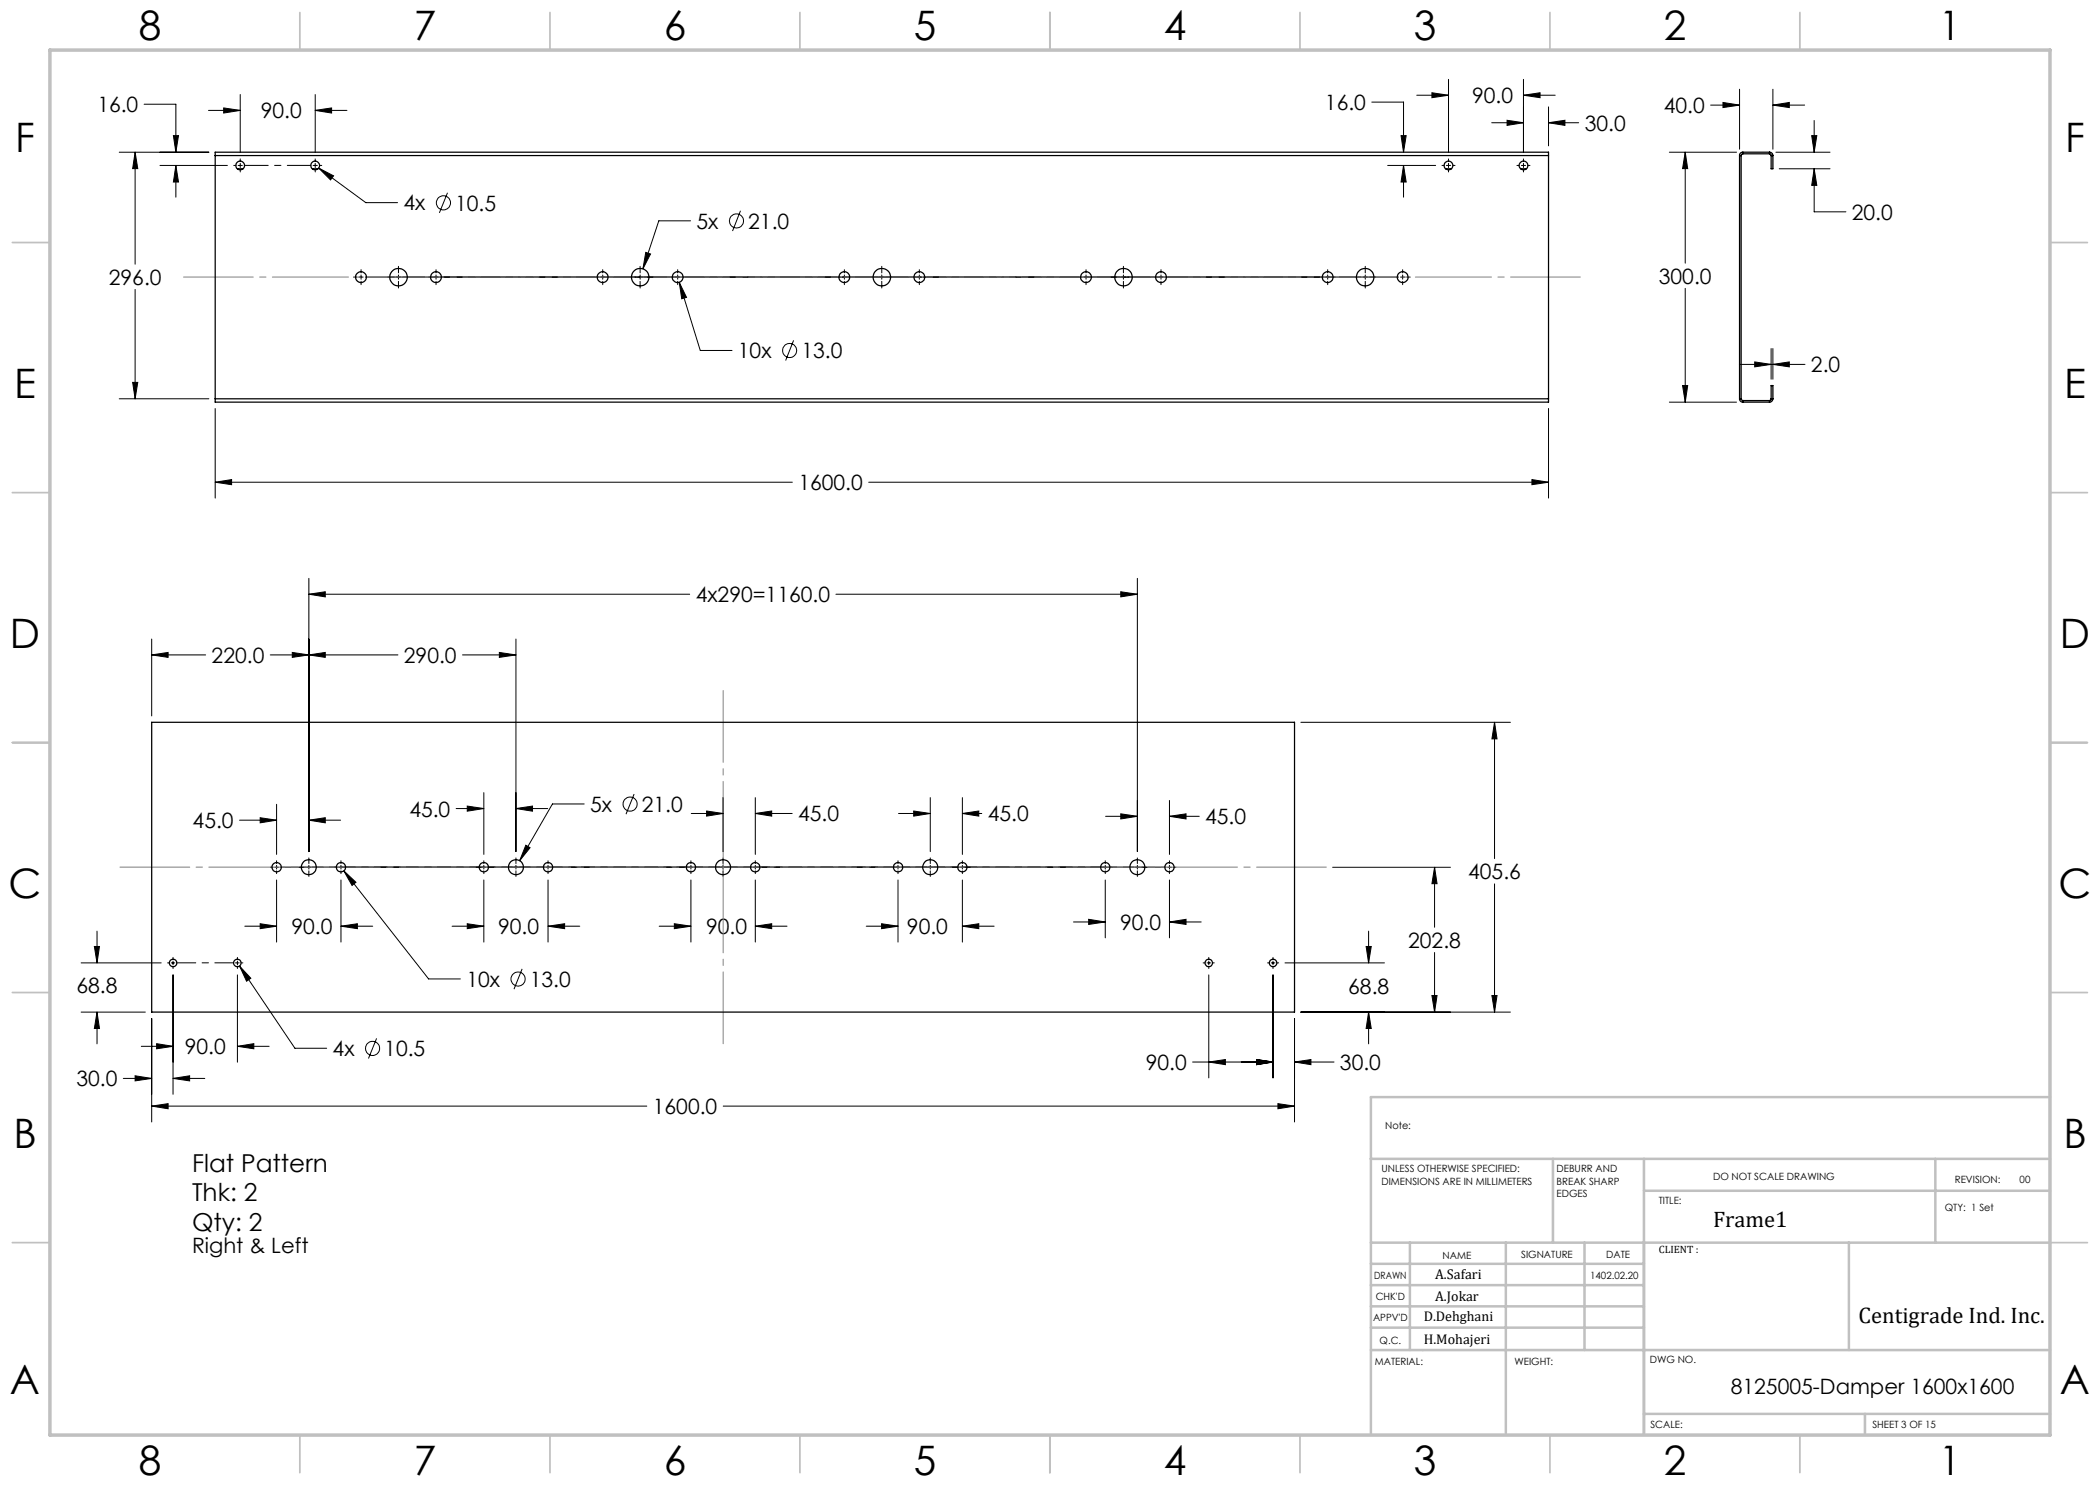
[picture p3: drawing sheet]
<svg xmlns="http://www.w3.org/2000/svg" width="420mm" height="297mm" viewBox="0 0 420 297" stroke-linecap="round" stroke-linejoin="round" font-family="sans-serif">
<g fill="none" stroke="#000" stroke-width=".2">
<path d="M48 18.9v11.6M63 18.9v11.6M283.4 19h6.3M286.4 18.6l3.3 .4-3.3 .5zM289.7 15.9v14.6M304.7 19l3.3-.4v.9zM304.7 15.9v14.6M304.7 19h6.3M347.9 17.8v12M354.6 17.8v12M23.8 30.4h18M27 30.4l.6 3.3h-1.1z"/>
<path d="M27 30.4v22.4M28.8 20.8h6.4v9.6M32 33.1h13.5M34.7 27.1h1l-.5 3.3zM35.2 33.1l.5 3.3h-1zM35.2 33.1v6.3M41.7 22.1h6.3M44.7 21.6l3.3 .5-3.3 .5zM46.7 33.1h.5M47.6 33.1h.9M48 31.8v.4M48 32.7v.8"/>
<path d="M48 33.9v.5M62.6 33.1h.9M63 31.8v.4M63 32.7v.8M63 33.9v.5M63 22.1l3.3-.5v1zM63 22.1h6.4M63.7 33.6l3 1.6-.6 .8zM63.7 33.6l9.5 6.9h6.3M63.9 33.1h.4M89.5 38.6l-1.6 4M274.4 20.4h6.3v10"/>
<path d="M277.5 33.1h9.6M280.2 27.1h1l-.5 3.3zM280.7 33.1l.5 3.3h-1zM280.7 33.1v6.3M288.4 33.1h.5M289.3 33.1h.8M289.7 31.8v.4M289.7 32.7v.8M289.7 33.9v.5M290.5 33.1h.5M298.3 24.5h6.4M301.4 24.1l3.3 .4-3.3 .6z"/>
<path d="M303.4 33.1h.4M304.3 33.1h.8M304.7 31.8v.4M304.7 32.7v.8M304.7 33.9v.5M305.5 33.1h.5M309.7 24.5l3.3-.4v1zM309.7 21.4v7.8M309.7 24.5h6M333.9 30.4h13.4M337 30.4l.5 3.3h-1zM337 30.4v22.2"/>
<path d="M342.1 21h5.8M344.6 20.5l3.3 .5-3.3 .5zM354.6 21l3.3-.5v1zM354.6 21h6.3M355.2 30.4h10.8M355.8 33.8h10.2M362.3 27.1h1.1l-.6 3.3zM362.8 33.8l.6 3.3h-1.1zM362.8 33.8v8.6h6.4M362.8 24.1v6.3M27 57.9v21.9M70.7 55.4h.7"/>
<path d="M71.8 55.4h.8M72.2 53.9v.7M72.2 55v.8M72.2 56.3v.6M77.5 55.4h1.3M79.3 55.4h.8M79.7 53.3v1.3M79.7 55v.8M79.7 56.3v1.3M85.7 55.4h.7M86.8 55.4h.8M87.2 53.9v.7"/>
<path d="M87.2 55v.8M87.2 56.3v.6M120.1 55.4h.9M120.5 53.9v.7M120.5 55v.8M120.5 56.3v.6M127.6 55.4h.8M128 53.3v1.3M128 55v.8M128 56.3v1.3M129.2 50.5l.9 .3-1.5 3zM135.1 55.4h.9"/>
<path d="M135.5 53.9v.7M135.5 55v.8M135.5 56.3v.6M135.9 56.5l1.4 3-1 .3zM135.9 56.5l4.2 13.6h6.3M138.1 44.2h-6.3l-3.2 9.6M148.1 42.2l-1.6 4M168.5 55.4h.8M168.9 53.9v.7M168.9 55v.8M168.9 56.3v.6M175.9 55.4h.9"/>
<path d="M176.4 53.3v1.3M176.4 55v.8M176.4 56.3v1.3M183.4 55.4h.9M183.9 53.9v.7M183.9 55v.8M183.9 56.3v.6M216.8 55.4h.8M217.2 53.9v.7M217.2 55v.8M217.2 56.3v.6M224.3 55.4h.8"/>
<path d="M224.7 53.3v1.3M224.7 55v.8M224.7 56.3v1.3M231.8 55.4h.8M232.2 53.9v.7M232.2 55v.8M232.2 56.3v.6M265.1 55.4h.9M265.5 53.9v.7M265.5 55v.8M265.5 56.3v.6M266.4 55.4h.7"/>
<path d="M272.6 55.4h.9M273 53.3v1.3M273 55v.8M273 56.3v1.3M273.9 55.4h1.3M280.1 55.4h.9M280.5 53.9v.7M280.5 55v.8M280.5 56.3v.6M281.4 55.4h.6M337 57.7v22.7M23.8 79.8h18"/>
<path d="M26.5 76.5h1.1l-.6 3.3zM158.7 68.1l-1.6 4M336.5 77.1h1l-.5 3.3zM347.9 72.9h6.3M350.9 72.4l3.3 .5-3.3 .5zM354.2 69.7v6.1M354.6 72.9l3.3-.5v1zM354.6 69.7v6.1M354.6 72.9h6.4M43 96.4l3.3-.5v1zM43 81.7v17.9M43 96.4h115.5"/>
<path d="M173.7 96.4h136M306.4 95.9l3.3 .5-3.3 .5zM309.7 81.7v17.9M333.9 80.4h13.4M61.8 118.8l3.3-.4v1zM61.8 115.7v54.6M61.8 118.8h76.1M167.2 118.8h60.3M224.2 118.4l3.3 .4-3.3 .6zM227.5 115.7v54.6M30.3 131l3.3-.5v1zM30.3 127.8v15.4"/>
<path d="M30.3 131h10.8M54 131h25.6M58.5 130.5l3.3 .5-3.3 .5zM61.8 131l3.3-.5v1zM92.5 131h10.7M99.9 130.5l3.3 .5-3.3 .5zM103.2 127.8v42.5M96.8 158.5v12.4M126.8 158.8l-1.6 4M144.6 159.5v10.8M151.1 159.5v11.4M186.1 159.5v10.8"/>
<path d="M192.5 159.5v11.4M260.2 144.5h41.9M298.9 144.5l.5 3.3h-1zM298.9 144.5v27.2M47.9 164h7.4M52 163.5l3.3 .5-3.3 .6zM54 173.5h.6M55 173.5h.7M55.3 172.2v.5M55.3 173.1v.7M55.3 174.2v.5M55.3 160.9v10"/>
<path d="M55.3 176v12.4M59.9 173.5h1.1M61.4 173.5h.7M61.8 171.6v1.1M61.8 173.1v.7M61.8 174.2v1.1M61.8 164l3.3-.5v1.1zM61.8 164h6.3M66.9 173.5h.6M67.8 173.5h.7M68.2 172.2v.5M68.2 173.1v.7"/>
<path d="M68.2 174.2v.5M68.2 176v12.4M68.8 174.2l2.4 2.3-.8 .6zM68.8 174.2l16.9 21.6h6.4M91.2 161.7h5.6M93.5 161.2l3.3 .5-3.3 .5zM96.4 173.5h.7M96.8 172.2v.5M96.8 173.1v.7M96.8 174.2v.5M96.8 176v12.4M102.8 173.5h.7"/>
<path d="M103.2 171.6v1.1M103.2 173.1v.7M103.2 174.2v1.1M103.2 161.7l3.3-.5v1zM103.2 161.7h6.3M105.2 169l.8 .5-2.1 2.7zM109.3 173.5h.7M109.6 172.2v.5M109.6 173.1v.7M109.6 174.2v.5M109.6 176v12.4M116.8 160.8h-6.3l-6.6 11.4"/>
<path d="M137.8 173.5h.7M138.2 172.2v.5M138.2 173.1v.7M138.2 174.2v.5M138.2 176v12.4M138.3 162.7h6.3M141.3 162.2l3.3 .5-3.3 .5zM144.3 173.5h.7M144.6 171.6v1.1M144.6 173.1v.7M144.6 174.2v1.1M150.7 173.5h.7"/>
<path d="M151.1 172.2v.5M151.1 173.1v.7M151.1 174.2v.5M151.1 162.7l3.2-.5v1zM151.1 176v12.4M151.1 162.7h7.3M179.2 173.5h.8M179.6 172.2v.5M179.6 173.1v.7M179.6 174.2v.5M179.6 176v12.4M179.7 162.7h6.4"/>
<path d="M182.7 162.2l3.4 .5-3.4 .5zM185.7 173.5h.7M186.1 171.6v1.1M186.1 173.1v.7M186.1 174.2v1.1M192.1 173.5h.7M192.5 172.2v.5M192.5 173.1v.7M192.5 174.2v.5M192.5 162.7l3.3-.5v1zM192.5 176v12.4M192.5 162.7h3.9"/>
<path d="M220.7 173.5h.7M221.1 172.2v.5M221.1 173.1v.7M221.1 174.2v.5M221.1 176v11.6M221.1 163.3h6.4M221.8 173.5h.5M224.2 162.8l3.3 .5-3.3 .5zM227.1 173.5h.7M227.5 171.6v1.1M227.5 173.1v.7M227.5 174.2v1.1"/>
<path d="M228.2 173.5h1.1M233.5 173.5h.8M233.9 163.3l3.3-.5v1zM233.9 160.1v10.8M233.9 172.2v.5M233.9 173.1v.7M233.9 174.2v.5M233.9 176v11.6M233.9 163.3h6M234.6 173.5h.6M266.5 173.5h23.6M286.9 173.5l.5 3.2h-1z"/>
<path d="M286.9 173.5v12M298.9 176.8v25.6M16.2 192.6h16M18.9 189.3h1l-.5 3.3zM19.4 186.2v6.4M33.5 192.6h.4M34.3 192.6h.7M34.6 195v23.9M34.6 191.5v.4M34.6 192.2v.8M34.6 193.3v.4M47.1 192.6h.7"/>
<path d="M47.5 191.5v.4M47.5 192.2v.8M47.5 193.3v.4M47.5 195v17.4M47.9 193.2l2.3 2.4-.9 .6zM47.9 193.2l11.1 16.5h6.3M48.2 192.6h.4M49 185.2h6.3M52 184.7l3.3 .5-3.3 .5zM68.2 185.2l3.3-.5v1zM68.2 185.2h6.3M90.4 185.2h6.4"/>
<path d="M93.5 184.7l3.3 .5-3.3 .5zM104.4 193.8l-1.6 4M109.6 185.2l3.3-.5v1zM109.6 185.2h6.4M131.8 185.2h6.4M134.9 184.7l3.3 .5-3.3 .5zM151.1 185.2l3.2-.5v1zM151.1 185.2h6.3M173.2 185.2h6.4M176.3 184.7l3.3 .5-3.3 .5zM192.5 185.2l3.3-.5v1zM192.5 185.2h6.3"/>
<path d="M214.7 184.4h6.4M217.7 183.9l3.4 .5-3.4 .5zM233.9 184.4l3.3-.5v1zM233.9 184.4h6.3M240.6 192.6h.4M241.4 192.6h.7M241.8 191.5v.4M241.8 192.2v.8M241.8 193.3v.4M241.8 195v20.6M242.5 192.6h.4M253.5 192.6h.4"/>
<path d="M254.2 192.6h.8M254.6 191.5v.4M254.6 192.2v.8M254.6 193.3v.4M254.6 195v20.6M255.3 192.6h.4M257 192.6h19.9M273.2 189.3h1l-.5 3.3zM273.7 186.2v6.4M286.4 199.1h1l-.5 3.3zM286.9 190.5v11.9M298.4 199.1h1l-.5 3.3z"/>
<path d="M16.2 202.4h12.9M19.4 202.4l.5 3.3h-1zM19.4 202.4v6.4M24.7 215.7h5.6M27 215.2l3.3 .5-3.3 .5zM28.3 209.3h6.3M30.3 203.7v20.7M31.3 208.7l3.3 .6-3.3 .5zM34.6 215.7l3.3-.5v1zM34.6 215.7h6.4M47.5 209.3l3.3-.6v1.1zM47.5 209.3h6.3"/>
<path d="M75.3 207.7l-1.6 4M238.5 212.4h16.1M241.8 212.4l3.3-.5v1zM251.3 211.9l3.3 .5-3.3 .5zM258.9 212.4l3.3-.5v1zM258.9 203.7v20.7M258.9 212.4h7.9M260.2 202.4h41.9M273.7 202.4l.5 3.3h-1zM273.7 202.4v6.4M30.3 221.2l3.3-.5v1.1zM30.3 221.2h99.1"/>
<path d="M144.6 221.2h114.3M255.6 220.7l3.3 .5-3.3 .6z"/>
<circle cx="88.7" cy="40.6" r="1.41"/>
<circle cx="147.3" cy="44.2" r="1.41"/>
<circle cx="157.9" cy="70.1" r="1.41"/>
<circle cx="126" cy="160.8" r="1.41"/>
<circle cx="103.6" cy="195.8" r="1.41"/>
<circle cx="74.5" cy="209.7" r="1.41"/>
</g>
<path d="M119.7 55.4h-46.6M127.2 55.4h-46.6M134.7 55.4h-46.6M168 55.4h-46.6M175.5 55.4h-46.6M183 55.4h-46.6M216.4 55.4h-46.7M223.9 55.4h-46.7M231.4 55.4h-46.7M264.7 55.4h-46.6M272.2 55.4h-46.6M279.7 55.4h-46.6" fill="none" stroke="#000" stroke-width=".2" stroke-dasharray="15.2 1.3 1.3 1.3" stroke-dashoffset="3.3"/>
<path d="M62.2 33.1h-13.3" fill="none" stroke="#000" stroke-width=".2" stroke-dasharray="15.2 1.3 1.3 1.3" stroke-dashoffset="10.5"/>
<path d="M96 173.4h-39.9M102.5 173.4h-40M108.9 173.4h-40M137.5 173.4h-40M143.9 173.4h-40M150.3 173.4h-39.9M178.9 173.4h-40M185.3 173.4h-39.9M191.8 173.4h-40M220.3 173.4h-39.9M226.8 173.4h-40M233.2 173.4h-40" fill="none" stroke="#000" stroke-width=".2" stroke-dasharray="15.2 1.3 1.3 1.3" stroke-dashoffset="6.7"/>
<path d="M46.8 192.6h-11.4" fill="none" stroke="#000" stroke-width=".2" stroke-dasharray="15.2 1.3 1.3 1.3" stroke-dashoffset="11.4"/>
<path d="M36.7 55.4h279.4M24 173.4h241.3" fill="none" stroke="#808080" stroke-width=".2" stroke-dasharray="15.2 1.3 1.3 1.3" stroke-dashoffset="1.3"/>
<path d="M144.6 138.1v70.6" fill="none" stroke="#808080" stroke-width=".2" stroke-dasharray="15.2 1.3 1.3 1.3" stroke-dashoffset=".9"/>
<g fill="none" stroke="#c0c0c0" stroke-width=".35">
<path d="M60 2.5v7.5M110 2.5v7.5M160 2.5v7.5M210 2.5v7.5M260 2.5v7.5M310 2.5v7.5M360 2.5v7.5M2.5 48.5h7.5M410 48.5h7.5M2.5 98.5h7.5M410 98.5h7.5M2.5 148.5h7.5"/>
<path d="M410 148.5h7.5M2.5 198.5h7.5M410 198.5h7.5M2.5 248.5h7.5M410 248.5h7.5M60 287v7.5M110 287v7.5M160 287v7.5M210 287v7.5M260 287v7.5M310 287v7.5M360 287v7.5"/>
</g>
<g fill="none" stroke="#c0c0c0" stroke-width=".5">
<path d="M410 219.4h-135.8v67.4M274.2 231.8h135.8M310.6 231.8v16.7M328.8 231.8v55.2M328.8 238.2h81.2M387.1 231.8v16.7M274.2 248.5h135.8M274.2 257h54.6M274.2 252.8h54.6M282 248.5v21.5M301.2 248.5v38.3M316.9 248.5v21.5"/>
<path d="M369.8 248.5v21.5M274.2 265.5h54.6M274.2 261.3h54.6M274.2 270h135.8M328.8 282.8h81.2M373 282.8v4.2"/>
</g>
<path d="M10 10h400v277h-400z" fill="none" stroke="#c0c0c0" stroke-width=".7"/>
<path d="M43 96.4l3.3-.5v1zM306.4 95.9l3.3 .5-3.3 .5zM27 30.4l.6 3.3h-1.1zM26.5 76.5h1.1l-.6 3.3zM280.2 27.1h1l-.5 3.3zM280.7 33.1l.5 3.3h-1zM286.4 18.6l3.3 .4-3.3 .5zM304.7 19l3.3-.4v.9zM309.7 24.5l3.3-.4v1zM301.4 24.1l3.3 .4-3.3 .6zM44.7 21.6l3.3 .5-3.3 .5zM63 22.1l3.3-.5v1zM34.7 27.1h1l-.5 3.3zM35.2 33.1l.5 3.3h-1zM63.7 33.6l2.4 2.4 .6-.8zM129.2 50.5l-.6 3.3 1.5-3zM135.9 56.5l.4 3.3 1-.3zM337 30.4l.5 3.3h-1zM336.5 77.1h1l-.5 3.3zM344.6 20.5l3.3 .5-3.3 .5zM354.6 21l3.3-.5v1zM362.3 27.1h1.1l-.6 3.3zM362.8 33.8l.6 3.3h-1.1zM354.6 72.9l3.3-.5v1zM350.9 72.4l3.3 .5-3.3 .5zM30.3 221.2l3.3-.5v1.1zM255.6 220.7l3.3 .5-3.3 .6zM31.3 208.7l3.3 .6-3.3 .5zM47.5 209.3l3.3-.6v1.1zM19.4 202.4l.5 3.3h-1zM18.9 189.3h1l-.5 3.3zM258.9 212.4l3.3-.5v1zM251.3 211.9l3.3 .5-3.3 .5zM251.3 211.9l3.3 .5-3.3 .5zM241.8 212.4l3.3-.5v1zM273.7 202.4l.5 3.3h-1zM273.2 189.3h1l-.5 3.3zM298.4 199.1h1l-.5 3.3zM298.9 144.5l.5 3.3h-1zM286.4 199.1h1l-.5 3.3zM286.9 173.5l.5 3.2h-1zM30.3 131l3.3-.5v1zM58.5 130.5l3.3 .5-3.3 .5zM68.8 174.2l1.6 2.9 .8-.6zM105.2 169l-1.3 3.2 2.1-2.7zM61.8 131l3.3-.5v1zM99.9 130.5l3.3 .5-3.3 .5zM61.8 118.8l3.3-.4v1zM224.2 118.4l3.3 .4-3.3 .6zM47.9 193.2l1.4 3 .9-.6zM52 184.7l3.3 .5-3.3 .5zM68.2 185.2l3.3-.5v1zM93.5 184.7l3.3 .5-3.3 .5zM109.6 185.2l3.3-.5v1zM134.9 184.7l3.3 .5-3.3 .5zM151.1 185.2l3.2-.5v1zM176.3 184.7l3.3 .5-3.3 .5zM192.5 185.2l3.3-.5v1zM217.7 183.9l3.4 .5-3.4 .5zM233.9 184.4l3.3-.5v1zM52 163.5l3.3 .5-3.3 .6zM61.8 164l3.3-.5v1.1zM93.5 161.2l3.3 .5-3.3 .5zM103.2 161.7l3.3-.5v1zM141.3 162.2l3.3 .5-3.3 .5zM151.1 162.7l3.2-.5v1zM182.7 162.2l3.4 .5-3.4 .5zM192.5 162.7l3.3-.5v1zM224.2 162.8l3.3 .5-3.3 .5zM233.9 163.3l3.3-.5v1zM27 215.2l3.3 .5-3.3 .5zM34.6 215.7l3.3-.5v1z" fill="#000"/>
<g fill="none" stroke="#000" stroke-width=".25">
<path d="M43 31.1v-.7h266.7v.7M43 31.1v48.7M43 31.1h266.7M47.5 33.8h1.1M62.5 33.8h1.1M289.1 33.8h1.2M304.1 33.8h1.2M309.7 31.1v48.7M347.9 31.1h.3M347.9 31.1v48.7M348.2 31.1v48.7M348.6 30.8l-.4 .3"/>
<path d="M348.6 30.4a.61 .61 0 0 0-.7 .7M348.6 30.4h5.3M348.6 30.4v.4M348.6 30.8h5.3M353.9 30.8l.3 .1v.2M353.9 30.4a.66 .66 0 0 1 .7 .7M353.9 30.4v.4M354.2 31.1h.4M354.2 31.1v2.7h.4v-2.7M43 79.8v.6h266.7v-.6M43 79.8h266.7M347.9 79.8a.66 .66 0 0 0 .7 .6"/>
<path d="M347.9 79.8h.3M348.2 79.8l.4 .3M354.2 79.8v.2l-.3 .1M354.2 79.8h.4M354.2 79.8v-2.7h.4v2.7M354.6 79.8a.73 .73 0 0 1-.7 .6M348.6 80.4h5.3M348.6 80.1v.3M348.6 80.1h5.3M353.9 80.1v.3M30.3 144.5h228.6v57.9h-228.6z"/>
<circle cx="48" cy="33.1" r=".88"/>
<circle cx="63" cy="33.1" r=".88"/>
<circle cx="289.7" cy="33.1" r=".88"/>
<circle cx="304.7" cy="33.1" r=".88"/>
<circle cx="72.2" cy="55.4" r="1.08"/>
<circle cx="79.7" cy="55.4" r="1.76"/>
<circle cx="87.2" cy="55.4" r="1.08"/>
<circle cx="120.5" cy="55.4" r="1.08"/>
<circle cx="128" cy="55.4" r="1.76"/>
<circle cx="135.5" cy="55.4" r="1.08"/>
<circle cx="168.9" cy="55.4" r="1.08"/>
<circle cx="176.4" cy="55.4" r="1.76"/>
<circle cx="183.9" cy="55.5" r="1.09"/>
<circle cx="217.2" cy="55.4" r="1.08"/>
<circle cx="224.7" cy="55.4" r="1.76"/>
<circle cx="232.2" cy="55.5" r="1.09"/>
<circle cx="265.5" cy="55.5" r="1.09"/>
<circle cx="273" cy="55.4" r="1.76"/>
<circle cx="280.5" cy="55.4" r="1.08"/>
<circle cx="55.3" cy="173.4" r=".93"/>
<circle cx="61.8" cy="173.4" r="1.5"/>
<circle cx="68.2" cy="173.4" r=".94"/>
<circle cx="96.8" cy="173.4" r=".94"/>
<circle cx="103.2" cy="173.4" r="1.5"/>
<circle cx="109.6" cy="173.4" r=".94"/>
<circle cx="138.2" cy="173.4" r=".94"/>
<circle cx="144.6" cy="173.4" r="1.5"/>
<circle cx="151" cy="173.4" r=".93"/>
<circle cx="179.6" cy="173.4" r=".93"/>
<circle cx="186.1" cy="173.4" r="1.5"/>
<circle cx="192.5" cy="173.4" r=".94"/>
<circle cx="221.1" cy="173.4" r=".94"/>
<circle cx="227.5" cy="173.4" r="1.5"/>
<circle cx="233.9" cy="173.4" r=".94"/>
<circle cx="34.6" cy="192.6" r=".75"/>
<circle cx="47.5" cy="192.6" r=".75"/>
<circle cx="241.8" cy="192.6" r=".74"/>
<circle cx="254.6" cy="192.6" r=".75"/>
</g>
<g font-size="8.1">
<text x="27.8" y="8">8</text>
<text x="82.8" y="8">7</text>
<text x="132.8" y="8">6</text>
<text x="182.8" y="8">5</text>
<text x="232.8" y="8">4</text>
<text x="282.8" y="8">3</text>
<text x="332.8" y="8">2</text>
<text x="387.8" y="8">1</text>
<text x="3" y="30.4">F</text>
<text x="413" y="30.4">F</text>
<text x="2.8" y="79.6">E</text>
<text x="412.8" y="79.6">E</text>
<text x="2" y="129.6">D</text>
<text x="412" y="129.6">D</text>
<text x="1.7" y="179.6">C</text>
<text x="411.7" y="179.6">C</text>
<text x="2.7" y="229.6">B</text>
<text x="412.7" y="229.6">B</text>
<text x="2" y="278.9">A</text>
<text x="412" y="278.9">A</text>
<text x="27.8" y="295">8</text>
<text x="82.8" y="295">7</text>
<text x="132.8" y="295">6</text>
<text x="182.8" y="295">5</text>
<text x="232.8" y="295">4</text>
<text x="282.8" y="295">3</text>
<text x="332.8" y="295">2</text>
<text x="387.8" y="295">1</text>
</g>
<g font-size="4.9">
<text x="38.4" y="234.3">Flat Pattern</text>
<text x="38.4" y="240.3">Thk: 2</text>
<text x="38.4" y="246.2">Qty: 2</text>
</g>
<g font-size="4.5">
<text x="342.6" y="245.3">Frame1</text>
<text x="371.7" y="264.6">Centigrade Ind. Inc.</text>
</g>
<g font-size="4.2">
<text x="19.5" y="22.4">16.0</text>
<text x="52.1" y="23.7">90.0</text>
<text x="265" y="22">16.0</text>
<text x="294.4" y="20.6">90.0</text>
<text x="332.8" y="22.6">40.0</text>
<text x="316.9" y="26.1">30.0</text>
<text x="80.7" y="42.1">4x</text>
<text x="91" y="42.1">10.5</text>
<text x="139.3" y="45.7">5x</text>
<text x="149.6" y="45.7">21.0</text>
<text x="370.4" y="43.9">20.0</text>
<text x="21.8" y="57">296.0</text>
<text x="331.8" y="56.7">300.0</text>
<text x="147.6" y="71.6">10x</text>
<text x="160.3" y="71.6">13.0</text>
<text x="362.2" y="74.5">2.0</text>
<text x="159.7" y="98">1600.0</text>
<text x="139.1" y="120.4">4x290=1160.0</text>
<text x="42.3" y="132.6">220.0</text>
<text x="80.8" y="132.6">290.0</text>
<text x="38.5" y="165.6">45.0</text>
<text x="81.9" y="163.3">45.0</text>
<text x="118" y="162.4">5x</text>
<text x="128.4" y="162.4">21.0</text>
<text x="159.6" y="164.3">45.0</text>
<text x="197.5" y="164.3">45.0</text>
<text x="241" y="164.9">45.0</text>
<text x="293.6" y="175.8">405.6</text>
<text x="224" y="186">90.0</text>
<text x="58.3" y="186.8">90.0</text>
<text x="99.6" y="186.8">90.0</text>
<text x="141.2" y="186.8">90.0</text>
<text x="181.4" y="186.8">90.0</text>
<text x="281.6" y="189.5">202.8</text>
<text x="93.3" y="197.3">10x</text>
<text x="106" y="197.3">13.0</text>
<text x="15.3" y="198.7">68.8</text>
<text x="269.6" y="198.7">68.8</text>
<text x="36.9" y="210.8">90.0</text>
<text x="66.5" y="211.2">4x</text>
<text x="76.9" y="211.2">10.5</text>
<text x="229.2" y="214">90.0</text>
<text x="268" y="214">30.0</text>
<text x="15.3" y="217.3">30.0</text>
<text x="130.6" y="222.8">1600.0</text>
<text x="38.4" y="250.5">Right &amp; Left</text>
<text x="346.2" y="278.8">8125005-Damper 1600x1600</text>
</g>
<g font-size="2.8">
<text x="287" y="255.9">A.Safari</text>
<text x="287" y="260.1">A.Jokar</text>
<text x="284.7" y="264.2">D.Dehghani</text>
<text x="284.7" y="268.7">H.Mohajeri</text>
</g>
<text font-size="2.1" x="331.8" y="250.7">CLIENT :</text>
<g font-size="2">
<text x="277" y="225.8">Note:</text>
<text x="276.3" y="234.5">UNLESS OTHERWISE SPECIFIED:</text>
<text x="276.3" y="237">DIMENSIONS ARE IN MILLIMETERS</text>
<text x="311.3" y="234.5">DEBURR AND</text>
<text x="311.3" y="237">BREAK SHARP</text>
<text x="311.3" y="239.5">EDGES</text>
<text x="342.6" y="236">DO NOT SCALE DRAWING</text>
<text x="391" y="236.6">REVISION:</text>
<text x="403.9" y="236.6">00</text>
<text x="331.8" y="240.8">TITLE:</text>
<text x="389" y="242.2">QTY: 1 Set</text>
<text x="288.5" y="251.7">NAME</text>
<text x="304.2" y="251.7">SIGNATURE</text>
<text x="321.2" y="251.7">DATE</text>
<text x="274.8" y="255.9">DRAWN</text>
<text x="318" y="255.9">1402.02.20</text>
<text x="275.1" y="260.1">CHK'D</text>
<text x="274.6" y="264.2">APPV'D</text>
<text x="275.9" y="268.7">Q.C.</text>
<text x="275" y="273">MATERIAL:</text>
<text x="302.9" y="273">WEIGHT:</text>
<text x="330" y="272.5">DWG NO.</text>
<text x="330.1" y="285.6">SCALE:</text>
<text x="374.5" y="285.6">SHEET 3 OF 15</text>
</g>
</svg>
